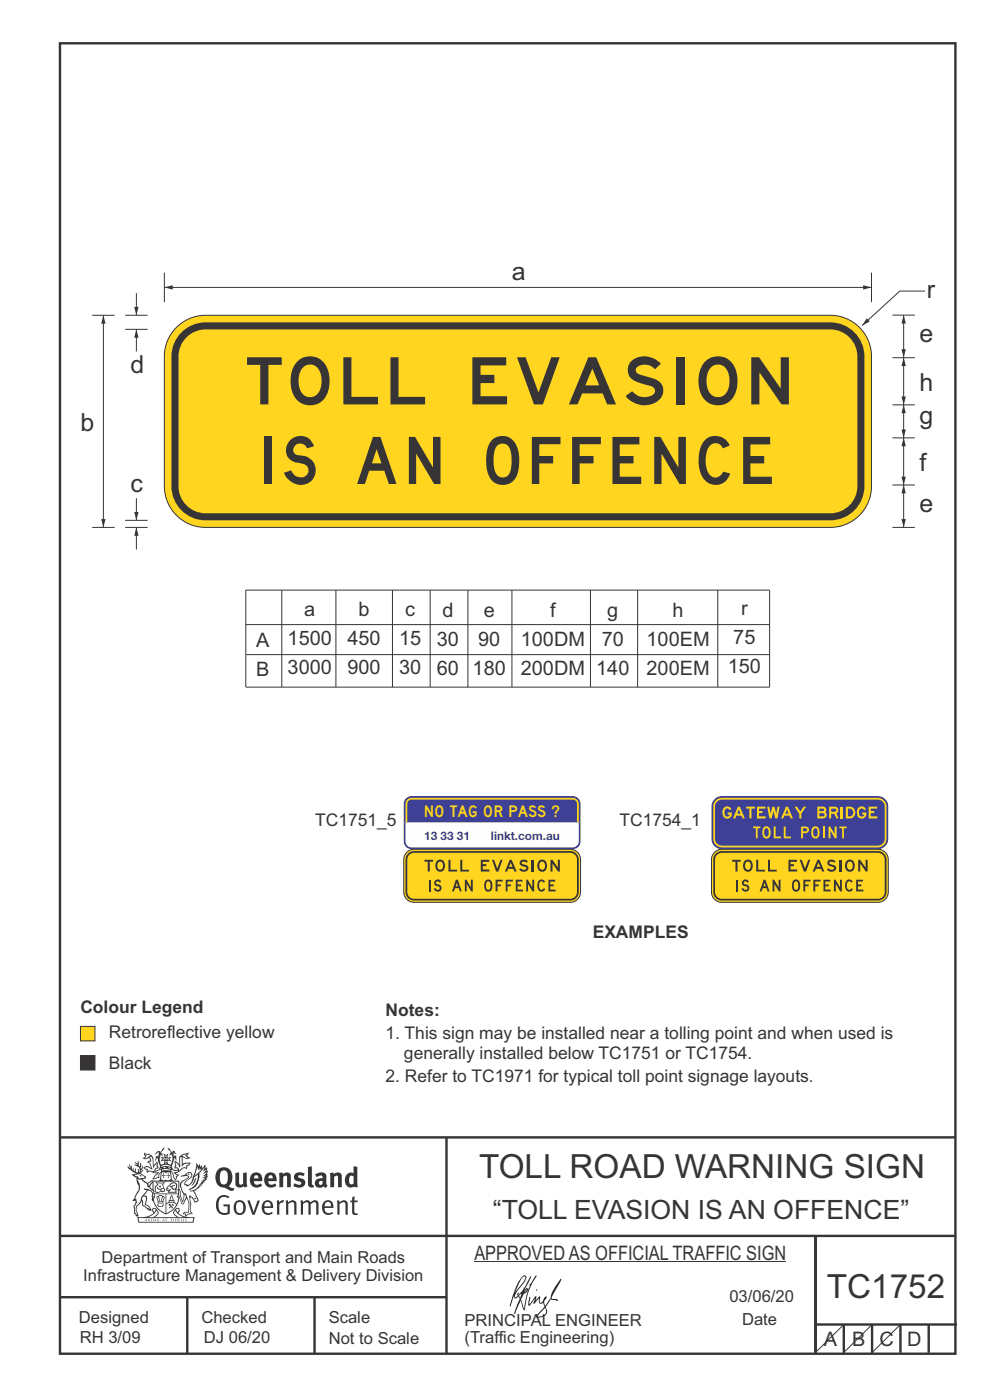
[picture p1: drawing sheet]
<svg xmlns="http://www.w3.org/2000/svg" width="210mm" height="297mm" viewBox="0 0 210 297" stroke-linecap="round" stroke-linejoin="round" font-family="sans-serif">
<path d="M86.1 169.4l.7-.4 .5-.1h34.2a1.63 1.63 0 0 1 1.6 1.6v4h-37.5v-4l.1-.4z" fill-rule="evenodd" fill="#3e4095"/>
<path d="M86.5 169.5l.8-.2h34.2a1.25 1.25 0 0 1 1.3 1.2v4h-36.8v-4l.1-.4z" fill-rule="evenodd" fill="#ffd520"/>
<g fill="#3e4095">
<path d="M85.6 174.5h37.5v4a1.63 1.63 0 0 1-1.6 1.6h-34.2a1.63 1.63 0 0 1-1.7-1.6z" fill-rule="evenodd"/>
<path d="M86.7 169.9l.6-.3h34.2a.88 .88 0 0 1 .9 .9v4h-36v-4z" fill-rule="evenodd"/>
</g>
<g fill="#fefefe">
<path d="M86 174.5h36.8v4a1.25 1.25 0 0 1-1.3 1.3h-34.2a1.25 1.25 0 0 1-1.3-1.3z" fill-rule="evenodd"/>
<path d="M86.4 174.5h36v4a.88 .88 0 0 1-.9 .9h-34.2a.88 .88 0 0 1-.9-.9z" fill-rule="evenodd"/>
</g>
<g fill="none" stroke="#373435" stroke-width=".51">
<path d="M12.7 9.2h190v278h-190zM12.7 241.3h190M94.7 241.4v45.8M12.7 275.2h82M12.7 262.2h190.1M39.7 275.2v12M66.7 275.2v12M173 262.1v24.9M173 281h30M179 281v6M185 281v6M191 281v6"/>
<path d="M197 281v6"/>
</g>
<path d="M100.6 267.7h66.2M179 281l-6.3 6.2" fill="none" stroke="#373435" stroke-width=".21"/>
<path d="M17.1 217.7h3v3.1h-3z" fill-rule="evenodd" fill="#ffd520" stroke="#373435" stroke-width=".21"/>
<path d="M17.1 223.9h3v3.1h-3z" fill-rule="evenodd" fill="#373435" stroke="#373435" stroke-width=".21"/>
<path d="M34.9 57.8v6.3M34.9 61h150" fill="none" stroke="#373435" stroke-width=".21"/>
<g fill="#373435">
<path d="M183.1 60.5l1.8 .5-1.8 .4z"/>
<path d="M34.9 61l1.7-.5v.9z"/>
</g>
<path d="M37.4 69.5a8.7 8.7 0 0 1 6.2-2.6h132.5a8.8 8.8 0 0 1 8.8 8.7v27.6a8.8 8.8 0 0 1-8.8 8.7h-132.5a8.8 8.8 0 0 1-8.7-8.7v-27.6a8.7 8.7 0 0 1 2.5-6.1z" fill-rule="evenodd" fill="#ffd520" stroke="#373435" stroke-width=".21"/>
<path d="M38.1 70.9a7.2 7.2 0 0 1 5.5-2.5h132.5a7.2 7.2 0 0 1 7.3 7.2v27.6a7.2 7.2 0 0 1-7.3 7.2h-132.5a7.2 7.2 0 0 1-7.2-7.2v-27.6a7.2 7.2 0 0 1 1.7-4.7z" fill-rule="evenodd" fill="#373435"/>
<path d="M39.5 71.6a5.7 5.7 0 0 1 4.1-1.7h132.5a5.7 5.7 0 0 1 5.8 5.7v27.6a5.7 5.7 0 0 1-5.8 5.7h-132.5a5.7 5.7 0 0 1-5.7-5.7v-27.6a5.7 5.7 0 0 1 1.6-4z" fill-rule="evenodd" fill="#ffd520"/>
<g fill="#373435">
<path d="M52.4 75.8h7.4v1.6h-2.9v8.4h-1.7v-8.4h-2.8z"/>
<path d="M72.8 75.8h1.7v8.4h5.7v1.6h-7.4z"/>
<path d="M82.8 75.8h1.7v8.4h5.7v1.6h-7.4z"/>
<path d="M100.2 75.8h7.2v1.7h-5.5v2h3v1.8h-3v2.8h5.7v1.7h-7.4z"/>
<path d="M109.7 75.8h1.8l2.7 7.5 2.7-7.5h1.8l-3.5 10h-1.9z"/>
<path d="M133.9 76.6a4.6 4.6 0 0 1 6.3 .6l-1.3 1.1a2.74 2.74 0 0 0-4-.1 1.28 1.28 0 0 0 1.4 1.4l.9 .3a4.3 4.3 0 0 1 3.4 2.2 3.2 3.2 0 0 1-3 3.8 5.1 5.1 0 0 1-4.9-1.9l1.4-1a3.3 3.3 0 0 0 4.6 .5 1.08 1.08 0 0 0 .1-1.1 1.08 1.08 0 0 0-1.1-.6l-.7-.2a6 6 0 0 1-3.5-1.8 2.74 2.74 0 0 1 .4-3.2z"/>
<path d="M143.5 75.8h1.7v10h-1.7z"/>
<path d="M159.4 75.8h1.6l4.6 6.6v-6.6h1.7v10h-1.5l-4.7-6.8v6.8h-1.7z"/>
<path d="M56 92.7h1.6v10h-1.6z"/>
<path d="M61.6 93.3a2.98 2.98 0 0 1 5 1.4l-1.5 .4a1.43 1.43 0 0 0-2-1 1.43 1.43 0 0 0-.5 2.2l.7 .3a3.2 3.2 0 0 1 3.4 1.9 3.2 3.2 0 0 1-1 3.8 3.7 3.7 0 0 1-5.5-2l1.6-.5a1.95 1.95 0 0 0 1.7 1.4 1.95 1.95 0 0 0 1.9-1.1 1.53 1.53 0 0 0-1.5-1.8 2.98 2.98 0 0 1-3.2-2.7 3 3 0 0 1 .9-2.3z"/>
<path d="M86.7 92.7h1.3l3.9 6.5v-6.5h1.5v10h-1.3l-3.8-6.5v6.5h-1.6z"/>
<path d="M112.8 92.7h6.1v1.5h-4.5v2.5h2.9v1.6h-2.9v4.4h-1.6z"/>
<path d="M121.4 92.7h6.1v1.5h-4.5v2.5h2.9v1.6h-2.9v4.4h-1.6z"/>
<path d="M129.9 92.7h5.7v1.6h-4.1v2.4h2.9v1.6h-2.9v2.8h4.5v1.6h-6.1z"/>
<path d="M138.8 92.7h1.3l3.8 6.5v-6.5h1.6v10h-1.4l-3.8-6.5v6.5h-1.5z"/>
<path d="M149.6 93.3a3.3 3.3 0 0 1 5.2 1.2l-1.5 .6a1.71 1.71 0 0 0-1.7-1.1 1.71 1.71 0 0 0-1.6 1.5 5.9 5.9 0 0 0 .7 5.4 1.69 1.69 0 0 0 2.7-.8l1.5 .3a3.2 3.2 0 0 1-3.3 2.5 3.2 3.2 0 0 1-3-2.7 7.6 7.6 0 0 1 1-6.9z"/>
<path d="M157.6 92.7h5.8v1.6h-4.2v2.4h2.9v1.6h-2.9v2.8h4.5v1.6h-6.1z"/>
<path d="M64.2 78a2.2 2.2 0 0 1 2.3-.6 2.2 2.2 0 0 1 1.5 1.8 4.5 4.5 0 0 1-1 4.7 2.32 2.32 0 0 1-3.6-2 4.7 4.7 0 0 1 .8-3.9zM63.1 76.7a6.6 6.6 0 0 0 0 8.2 4 4 0 0 0 4.2 .8 4 4 0 0 0 2.5-3.5 5.8 5.8 0 0 0-2.3-6.2 3.9 3.9 0 0 0-4.4 .7z"/>
<path d="M124.8 75.8l-4.1 10h1.8l1-2.3h4.3l1 2.3h1.9l-4.2-10zM125.6 78.2l1.5 3.5h-2.9z"/>
<path d="M150.8 78a2.2 2.2 0 0 1 2.2-.6 2.2 2.2 0 0 1 1.5 1.8 4.5 4.5 0 0 1-1 4.7 2.32 2.32 0 0 1-3.5-2 4.7 4.7 0 0 1 .8-3.9zM149.6 76.7a6.6 6.6 0 0 0 0 8.2 4 4 0 0 0 4.2 .8 4 4 0 0 0 2.5-3.5 5.8 5.8 0 0 0-2.3-6.2 3.9 3.9 0 0 0-4.4 .7z"/>
<path d="M79.1 92.7h1.6l3.4 10h-1.6l-1-2.8h-3.2l-.9 2.8h-1.7zM79.9 95.3l-1 3h2z"/>
<path d="M104.2 93.5a8.7 8.7 0 0 0-.8 6.8 3.3 3.3 0 0 0 3.6 2.6 3.3 3.3 0 0 0 3-3.2 7.3 7.3 0 0 0-1.5-6.6 3.2 3.2 0 0 0-4.3 .4zM105.4 94.6a1.73 1.73 0 0 1 1.9-.4 1.73 1.73 0 0 1 1.1 1.7 7.2 7.2 0 0 1-.5 4.8 1.75 1.75 0 0 1-2 .5 1.75 1.75 0 0 1-1-1.8 6.8 6.8 0 0 1 .5-4.8z"/>
</g>
<path d="M189.3 102.9h4.8M189.3 111.9h4.8M191.7 102.9v9" fill="none" stroke="#373435" stroke-width=".21"/>
<g fill="#373435">
<path d="M191.2 110.1h.9l-.4 1.8z"/>
<path d="M191.7 102.9l.4 1.8h-.9z"/>
</g>
<path d="M19.5 66.9h4.8M196.2 61.8h-5.3l-8 7.3" fill="none" stroke="#373435" stroke-width=".21"/>
<path d="M183.9 67.5l.6 .7-1.6 .9z" fill="#373435"/>
<path d="M21.9 66.9v45" fill="none" stroke="#373435" stroke-width=".21"/>
<g fill="#373435">
<path d="M21.5 110.1h.9l-.5 1.8z"/>
<path d="M21.9 66.9l.5 1.8h-.9z"/>
</g>
<path d="M184.9 57.8v6.3M19.5 111.9h4.8M26.5 111.9h4.8M26.5 110.4h4.8M28.9 105.7v4.7" fill="none" stroke="#373435" stroke-width=".21"/>
<path d="M28.5 108.6h.9l-.5 1.8z" fill="#373435"/>
<path d="M28.9 111.9v4.7" fill="none" stroke="#373435" stroke-width=".21"/>
<path d="M28.9 111.9l.5 1.8h-.9z" fill="#373435"/>
<path d="M26.5 66.9h4.8M26.5 69.9h4.8M28.9 62.2v4.7" fill="none" stroke="#373435" stroke-width=".21"/>
<path d="M28.5 65.1h.9l-.5 1.8z" fill="#373435"/>
<path d="M28.9 69.9v4.7" fill="none" stroke="#373435" stroke-width=".21"/>
<path d="M28.9 69.9l.5 1.7h-.9z" fill="#373435"/>
<path d="M191.7 92.9v10" fill="none" stroke="#373435" stroke-width=".21"/>
<g fill="#373435">
<path d="M191.2 101.1h.9l-.4 1.8z"/>
<path d="M191.7 92.9l.4 1.8h-.9z"/>
</g>
<path d="M189.3 92.9h4.8M191.7 85.9v7" fill="none" stroke="#373435" stroke-width=".21"/>
<g fill="#373435">
<path d="M191.2 91.1h.9l-.4 1.8z"/>
<path d="M191.7 85.9l.4 1.8h-.9z"/>
</g>
<path d="M191.7 75.9v10M189.3 85.9h4.8" fill="none" stroke="#373435" stroke-width=".21"/>
<g fill="#373435">
<path d="M191.2 84.1h.9l-.4 1.8z"/>
<path d="M191.7 75.9l.4 1.8h-.9z"/>
</g>
<path d="M189.3 75.9h4.8M189.3 66.9h4.8M191.7 66.9v9" fill="none" stroke="#373435" stroke-width=".21"/>
<g fill="#373435">
<path d="M191.2 74.1h.9l-.4 1.8z"/>
<path d="M191.7 66.9l.4 1.7h-.9z"/>
</g>
<path d="M52.1 132.5h111.1M52.2 138.9h111.1M59.8 125.2v20.6M71.3 125.2v20.6M83.3 125.2v20.6M91.3 125.2v20.6M99.3 125.2v20.6M108.6 125.2v20.6M125.3 125.2v20.6M135.3 125.2v20.6M152.3 125.2v20.6M52.1 145.7v-20.5h111.2v20.6h-111.2" fill="none" stroke="#373435" stroke-width=".21"/>
<path d="M86.3 180.8l.9-.6h.6h33.2a2.19 2.19 0 0 1 2.1 2.2v6.8a2.19 2.19 0 0 1-2.1 2.2h-33.2a2.19 2.19 0 0 1-2.2-2.2v-6.8l.1-.6z" fill-rule="evenodd" fill="#ffd520" stroke="#373435" stroke-width=".21"/>
<path d="M86.6 181.1l.7-.5 .5-.1h33.2a1.81 1.81 0 0 1 1.8 1.9v6.8a1.81 1.81 0 0 1-1.8 1.8h-33.2a1.81 1.81 0 0 1-1.8-1.8v-6.8l.1-.5z" fill-rule="evenodd" fill="#373435"/>
<path d="M86.7 181.5l.7-.5 .4-.1h33.2a1.44 1.44 0 0 1 1.4 1.5v6.8a1.44 1.44 0 0 1-1.4 1.5h-33.2a1.44 1.44 0 0 1-1.4-1.5v-6.8z" fill-rule="evenodd" fill="#ffd520"/>
<g fill="#373435">
<path d="M90 182.4h1.9v.4h-.7v2.1h-.5v-2.1h-.7z"/>
<path d="M95.1 182.4h.5v2.1h1.4v.4h-1.9z"/>
<path d="M97.6 182.4h.5v2.1h1.4v.4h-1.9z"/>
<path d="M102 182.4h1.8v.4h-1.4v.5h.7v.5h-.7v.7h1.4v.4h-1.8z"/>
<path d="M104.3 182.4h.5l.7 1.9 .7-1.9h.4l-.9 2.5h-.5z"/>
<path d="M110.3 182.7a1.13 1.13 0 0 1 1.7 0l-.3 .3a.49 .49 0 0 0-.6-.3 .49 .49 0 0 0-.4 .5l.2 .1a.9 .9 0 0 1 1.1 1.3 1.22 1.22 0 0 1-1.9-.2l.4-.2a.73 .73 0 0 0 1.2 0l-.2-.3a.95 .95 0 0 1-1.2-1.2z"/>
<path d="M93 182.9a.76 .76 0 0 1 .9 .3 .76 .76 0 0 1 0 .9 .62 .62 0 0 1-.8 .4 .62 .62 0 0 1-.3-.9zM92.8 182.5a1.39 1.39 0 0 0-.5 1.4 1.39 1.39 0 0 0 1.1 1 1.33 1.33 0 0 0 1-1.3 1.33 1.33 0 0 0-1-1.3z"/>
<path d="M108.1 182.4l-1 2.5h.5l.2-.6h1.1l.2 .6h.5l-1.1-2.5zM108.3 183l.4 .9h-.7z"/>
</g>
<path d="M113 182.4v2.5" fill="none" stroke="#373435" stroke-width=".43"/>
<g fill="#373435">
<path d="M116.8 182.4h.4l1.1 1.6v-1.6h.5v2.5h-.4l-1.2-1.7v1.7h-.4z"/>
<path d="M114.7 182.9a.76 .76 0 0 1 .9 .3 .76 .76 0 0 1-.1 .9 .62 .62 0 0 1-.8 .4 .62 .62 0 0 1-.3-.9zM114.4 182.5a1.39 1.39 0 0 0-.4 1.4 1.39 1.39 0 0 0 1 1 1.33 1.33 0 0 0 1-1.3 1.33 1.33 0 0 0-1-1.3z"/>
</g>
<path d="M91.1 186.6v2.5" fill="none" stroke="#373435" stroke-width=".39"/>
<g fill="#373435">
<path d="M92.3 186.8a.75 .75 0 0 1 1.3 .3l-.4 .1a.35 .35 0 0 0-.5-.2 .35 .35 0 0 0 0 .6 .84 .84 0 0 1 1 .7 .84 .84 0 0 1-.7 .9 .84 .84 0 0 1-1-.7l.4-.1a.42 .42 0 0 0 .6 .4 .42 .42 0 0 0 0-.7 .76 .76 0 0 1-.8-.4 .76 .76 0 0 1 .1-.9z"/>
<path d="M98.6 186.6h.3l1 1.6v-1.6h.4v2.5h-.3l-1-1.6v1.6h-.4z"/>
<path d="M105.1 186.6h1.6v.4h-1.2v.6h.8v.4h-.8v1.1h-.4z"/>
<path d="M107.3 186.6h1.5v.4h-1.1v.6h.7v.4h-.7v1.1h-.4z"/>
<path d="M109.4 186.6h1.4v.4h-1v.6h.7v.4h-.7v.7h1.1v.4h-1.5z"/>
<path d="M111.6 186.6h.4l.9 1.6v-1.6h.4v2.5h-.3l-1-1.6v1.6h-.4z"/>
<path d="M114.3 186.8a.83 .83 0 0 1 1.3 .3l-.3 .1a.51 .51 0 0 0-.7-.2 .51 .51 0 0 0-.2 .7 .69 .69 0 0 0 0 .7 .69 .69 0 0 0 .7 .3l.2-.2 .3 .1a.84 .84 0 0 1-.9 .6 .84 .84 0 0 1-.7-1v-.9z"/>
<path d="M116.3 186.6h1.5v.4h-1.1v.6h.8v.4h-.8v.7h1.2v.4h-1.6z"/>
<path d="M96.7 186.6h.4l.9 2.5h-.4l-.3-.7h-.8l-.2 .7h-.4zM96.9 187.3l-.2 .7h.5z"/>
<path d="M103 186.8a1.46 1.46 0 0 0 .6 2.4 1.4 1.4 0 0 0 .6-2.3 .79 .79 0 0 0-1.2-.1zM103.3 187.1l.5-.1a1.16 1.16 0 0 1-.2 1.8l-.2-.1-.3-.4v-.7z"/>
</g>
<path d="M151.6 169.5l.9-.5 .6-.1h33.1a2.19 2.19 0 0 1 2.2 2.2v6.9a2.19 2.19 0 0 1-2.2 2.1h-33.1a2.19 2.19 0 0 1-2.2-2.1v-6.9l.1-.6z" fill-rule="evenodd" fill="#3e4095"/>
<path d="M151.8 169.8l.8-.5h.5h33.1a1.81 1.81 0 0 1 1.8 1.8v6.9a1.81 1.81 0 0 1-1.8 1.8h-33.1a1.81 1.81 0 0 1-1.8-1.8v-6.9l.1-.5z" fill-rule="evenodd" fill="#ffd520"/>
<path d="M151.9 170.2l.8-.5 .4-.1h33.1a1.44 1.44 0 0 1 1.5 1.5v6.9a1.44 1.44 0 0 1-1.5 1.4h-33.1a1.44 1.44 0 0 1-1.4-1.4v-6.9z" fill-rule="evenodd" fill="#3e4095"/>
<g fill="#ffd520">
<path d="M153.5 171.4a.96 .96 0 0 1 1.7 .3l-.4 .2a.64 .64 0 0 0-.9-.2 .64 .64 0 0 0-.2 .9 .56 .56 0 0 0 .4 .6 .56 .56 0 0 0 .7-.4h-.4v-.4h.8a1.04 1.04 0 0 1-1 1.3 1.04 1.04 0 0 1-1-1.4z"/>
<path d="M158.3 171.1h1.8v.4h-.7v2.1h-.4v-2.1h-.7z"/>
<path d="M160.6 171.1h1.8v.5h-1.4v.5h.7v.4h-.7v.7h1.4v.4h-1.8z"/>
<path d="M162.8 171.1h.4l.3 1.5 .3-1.5h.5l.4 1.5 .2-1.5h.5l-.5 2.5h-.4l-.4-1.5-.4 1.5h-.5z"/>
<path d="M168.5 171.1h.5l.8 1.1 .7-1.1h.5l-1 1.5v1h-.5v-1z"/>
<path d="M156.5 171.1l-1 2.5h.4l.3-.6h1.1l.2 .6h.5l-1.1-2.5zM156.7 171.7l.4 .9h-.7z"/>
<path d="M166.7 171.1l-1 2.5h.5l.2-.6h1.1l.2 .6h.5l-1.1-2.5zM166.9 171.7l.4 .9h-.7z"/>
<path d="M173.4 171.1v2.5h1.2a.74 .74 0 0 0 .7-.5 .74 .74 0 0 0-.2-.8 .66 .66 0 0 0 .1-.8 .66 .66 0 0 0-.6-.4zM173.8 171.6h.8a.27 .27 0 0 1 .3 .3 .27 .27 0 0 1-.4 .2h-.7zM173.8 172.5h.8a.35 .35 0 0 1 .3 .3 .35 .35 0 0 1-.2 .4h-.9z"/>
<path d="M175.9 171.1v2.5h.4v-1h.7l.4 1h.5l-.5-1a.76 .76 0 0 0 .4-.9 .76 .76 0 0 0-.7-.6zM176.3 171.5h.8a.34 .34 0 0 1 .3 .4 .34 .34 0 0 1-.3 .3h-.8z"/>
</g>
<path d="M178.6 171.1v2.5" fill="none" stroke="#ffd520" stroke-width=".43"/>
<g fill="#ffd520">
<path d="M182.1 171.4a.96 .96 0 0 1 1.6 .3l-.4 .2a.64 .64 0 0 0-.9-.2 .64 .64 0 0 0-.2 .9 .56 .56 0 0 0 .4 .6 .56 .56 0 0 0 .7-.4h-.4v-.4h.9a1.04 1.04 0 0 1-1.1 1.3 1.04 1.04 0 0 1-.9-1.4z"/>
<path d="M184.3 171.1h1.8v.5h-1.4v.5h.7v.4h-.7v.7h1.4v.4h-1.8z"/>
<path d="M159.8 175.3h1.5v.4h-.6v2.1h-.4v-2.1h-.5z"/>
<path d="M164.1 175.3h.4v2.2h1.2v.3h-1.6z"/>
<path d="M166.3 175.3h.3v2.2h1.2v.3h-1.5z"/>
<path d="M179.4 171.1v2.5a1.56 1.56 0 0 0 1.9-.6 1.26 1.26 0 0 0-1.1-1.9zM179.9 171.6a.86 .86 0 0 1 1.1 .8 .86 .86 0 0 1-1.1 .8z"/>
<path d="M162 175.5a1.46 1.46 0 0 0 .6 2.4 1.4 1.4 0 0 0 .6-2.2 .79 .79 0 0 0-1.2-.2zM162.3 175.8h.5a1.16 1.16 0 0 1-.2 1.7l-.4-.2-.1-.3v-.7z"/>
<path d="M170.3 175.7h.6a.32 .32 0 0 1 .3 .3 .32 .32 0 0 1-.3 .4h-.6zM169.9 175.3v2.5h.4v-1.1h.5a.71 .71 0 0 0 .8-.6 .71 .71 0 0 0-.7-.8z"/>
<path d="M172.4 175.5a1.46 1.46 0 0 0 .6 2.4 1.4 1.4 0 0 0 .6-2.2 .79 .79 0 0 0-1.2-.2zM172.7 175.8h.5a1.16 1.16 0 0 1-.2 1.7l-.2-.1-.3-.4v-.7z"/>
</g>
<path d="M174.7 175.3v2.5" fill="none" stroke="#ffd520" stroke-width=".39"/>
<g fill="#ffd520">
<path d="M175.8 175.3h.3l.9 1.7v-1.7h.4v2.5h-.3l-.9-1.6v1.6h-.4z"/>
<path d="M178.1 175.3h1.5v.4h-.6v2.1h-.4v-2.1h-.5z"/>
</g>
<path d="M151.6 180.8l.9-.6h.6h33.1a2.19 2.19 0 0 1 2.2 2.2v6.8a2.19 2.19 0 0 1-2.2 2.2h-33.1a2.19 2.19 0 0 1-2.2-2.2v-6.8l.1-.6z" fill-rule="evenodd" fill="#ffd520" stroke="#373435" stroke-width=".21"/>
<path d="M151.8 181.1l.8-.5 .5-.1h33.1a1.81 1.81 0 0 1 1.8 1.9v6.8a1.81 1.81 0 0 1-1.8 1.8h-33.1a1.81 1.81 0 0 1-1.8-1.8v-6.8l.1-.5z" fill-rule="evenodd" fill="#373435"/>
<path d="M151.9 181.5l.8-.5 .4-.1h33.1a1.44 1.44 0 0 1 1.5 1.5v6.8a1.44 1.44 0 0 1-1.5 1.5h-33.1a1.44 1.44 0 0 1-1.4-1.5v-6.8z" fill-rule="evenodd" fill="#ffd520"/>
<g fill="#373435">
<path d="M155.3 182.4h1.8v.4h-.7v2.1h-.4v-2.1h-.7z"/>
<path d="M160.4 182.4h.4v2.1h1.5v.4h-1.9z"/>
<path d="M162.9 182.4h.4v2.1h1.4v.4h-1.8z"/>
<path d="M167.3 182.4h1.7v.4h-1.3v.5h.7v.5h-.7v.7h1.4v.4h-1.8z"/>
<path d="M169.6 182.4h.5l.7 1.9 .6-1.9h.5l-.9 2.5h-.5z"/>
<path d="M175.6 182.7a1.13 1.13 0 0 1 1.7 0l-.4 .3a.49 .49 0 0 0-.5-.3 .49 .49 0 0 0-.4 .5l.2 .1a.9 .9 0 0 1 1 1.3 1.22 1.22 0 0 1-1.8-.2l.3-.2a.73 .73 0 0 0 1.2 0l-.2-.3a.95 .95 0 0 1-1.1-1.2z"/>
<path d="M158.3 182.9a.76 .76 0 0 1 .9 .3 .76 .76 0 0 1 0 .9 .62 .62 0 0 1-.8 .4 .62 .62 0 0 1-.4-.9zM158.1 182.5a1.39 1.39 0 0 0-.5 1.4 1.39 1.39 0 0 0 1 1 1.33 1.33 0 0 0 1.1-1.3 1.33 1.33 0 0 0-1.1-1.3z"/>
<path d="M173.4 182.4l-1 2.5h.4l.3-.6h1.1l.2 .6h.5l-1.1-2.5zM173.6 183l.4 .9h-.8z"/>
</g>
<path d="M178.3 182.4v2.5" fill="none" stroke="#373435" stroke-width=".43"/>
<g fill="#373435">
<path d="M182 182.4h.5l1.1 1.6v-1.6h.4v2.5h-.4l-1.1-1.7v1.7h-.5z"/>
<path d="M180 182.9a.76 .76 0 0 1 .8 .3 .76 .76 0 0 1 0 .9 .62 .62 0 0 1-.8 .4 .62 .62 0 0 1-.3-.9zM179.7 182.5a1.39 1.39 0 0 0-.5 1.4 1.39 1.39 0 0 0 1.1 1 1.33 1.33 0 0 0 1-1.3 1.33 1.33 0 0 0-1-1.3z"/>
</g>
<path d="M156.4 186.6v2.5" fill="none" stroke="#373435" stroke-width=".39"/>
<g fill="#373435">
<path d="M157.6 186.8a.75 .75 0 0 1 1.3 .3l-.4 .1a.35 .35 0 0 0-.5-.2 .35 .35 0 0 0-.1 .6 .84 .84 0 0 1 1 .7 .84 .84 0 0 1-.7 .9 .84 .84 0 0 1-.9-.7l.3-.1a.42 .42 0 0 0 .7 .4 .42 .42 0 0 0 0-.7 .76 .76 0 0 1-.8-.4 .76 .76 0 0 1 .1-.9z"/>
<path d="M163.9 186.6h.3l1 1.6v-1.6h.4v2.5h-.4l-.9-1.6v1.6h-.4z"/>
<path d="M170.4 186.6h1.5v.4h-1.1v.6h.7v.4h-.7v1.1h-.4z"/>
<path d="M172.5 186.6h1.6v.4h-1.2v.6h.8v.4h-.8v1.1h-.4z"/>
<path d="M174.7 186.6h1.4v.4h-1v.6h.7v.4h-.7v.7h1.1v.4h-1.5z"/>
<path d="M176.9 186.6h.3l1 1.6v-1.6h.4v2.5h-.4l-.9-1.6v1.6h-.4z"/>
<path d="M179.6 186.8a.83 .83 0 0 1 1.3 .3l-.4 .1a.51 .51 0 0 0-.6-.2 .51 .51 0 0 0-.3 .7 .69 .69 0 0 0 .1 .7 .69 .69 0 0 0 .7 .3l.2-.2 .3 .1a.84 .84 0 0 1-1 .6 .84 .84 0 0 1-.6-1v-.9z"/>
<path d="M181.6 186.6h1.4v.4h-1v.6h.7v.4h-.7v.7h1.1v.4h-1.5z"/>
<path d="M162 186.6h.4l.8 2.5h-.4l-.2-.7h-.8l-.2 .7h-.5zM162.2 187.3l-.3 .7h.5z"/>
<path d="M168.3 186.8a1.46 1.46 0 0 0 .6 2.4 1.4 1.4 0 0 0 .6-2.3 .79 .79 0 0 0-1.2-.1zM168.6 187.1l.5-.1a1.16 1.16 0 0 1-.2 1.8l-.2-.1-.3-.4v-.7z"/>
</g>
<path d="M185 281l-6.3 6.2" fill="none" stroke="#373435" stroke-width=".21"/>
<g fill="#373435">
<path d="M47 248.4a2.55 2.55 0 0 0 0 2.7l.3 .2a.81 .81 0 0 0 1-1v-.5a1.04 1.04 0 0 0-1.1-1.5zM46.3 248.1a1.82 1.82 0 0 1 2.1-.2 1.82 1.82 0 0 1 .9 1.8 2.29 2.29 0 0 1-.8 2l.7 .3h.5l-.2 .6a2.87 2.87 0 0 1-2-.7 2.12 2.12 0 0 1-1.7-3.1z" fill-rule="evenodd"/>
<path d="M49.9 248.9l.8-.2v2a.46 .46 0 0 0 .3 .6 .46 .46 0 0 0 .6-.3v-2.1l.7-.2v2.4l.2 .5-.5 .3-.3-.3a1.02 1.02 0 0 1-1.2 .3 1.02 1.02 0 0 1-.6-1.1z" fill-rule="evenodd"/>
<path d="M54 249.5l-.1 .5h.9a.49 .49 0 0 0-.2-.6 .49 .49 0 0 0-.6 .1zM53.4 249.1a1.34 1.34 0 0 1 1.6-.2 1.34 1.34 0 0 1 .6 1.5v.2h-1.7a.77 .77 0 0 0 .5 .8 .77 .77 0 0 0 .9-.4l.3 .5a1.59 1.59 0 0 1-2 .2 1.59 1.59 0 0 1-.5-2.1z" fill-rule="evenodd"/>
<path d="M57 249.5l-.1 .5h1a.49 .49 0 0 0-.2-.6 .49 .49 0 0 0-.7 .1zM56.4 249.1a1.34 1.34 0 0 1 1.6-.2 1.34 1.34 0 0 1 .7 1.5v.2h-1.8a.77 .77 0 0 0 .5 .8 .77 .77 0 0 0 .9-.4l.4 .5a1.59 1.59 0 0 1-2.1 .2 1.59 1.59 0 0 1-.5-2.1z" fill-rule="evenodd"/>
<path d="M59.2 248.9l.7-.2 .1 .4a.95 .95 0 0 1 1-.3 .95 .95 0 0 1 .7 .8v2.3h-.8v-2.3a.46 .46 0 0 0-.8 .1v2.2h-.8z" fill-rule="evenodd"/>
<path d="M62.6 249.1a1.75 1.75 0 0 1 2-.1l-.2 .5-.6-.2a.43 .43 0 0 0-.6 .3l.4 .3a1.04 1.04 0 0 1 1.2 1.1 1.04 1.04 0 0 1-1.4 1l-1.2-.4 .3-.6 1 .4 .4-.4a.88 .88 0 0 0-1-.5l-.4-.2-.1-.4z" fill-rule="evenodd"/>
<path d="M65.3 247.6l.8-.2 .1 3.8 .3 .2 .1 .4a.88 .88 0 0 1-1 0 .88 .88 0 0 1-.3-1z" fill-rule="evenodd"/>
<path d="M67.8 250.6a.43 .43 0 0 0-.1 .7 .43 .43 0 0 0 .7-.1v-.7zM66.8 249.1a1.7 1.7 0 0 1 2.4 .1v1.9l.3 .4-.4 .5-.5-.4a1.03 1.03 0 0 1-1.7-.1 1.03 1.03 0 0 1 .8-1.5h.7v-.4a.8 .8 0 0 0-1.2 .1z" fill-rule="evenodd"/>
<path d="M70 248.9l.7-.2 .1 .4a.95 .95 0 0 1 1-.3 .95 .95 0 0 1 .7 .8v2.3h-.8v-2.3a.46 .46 0 0 0-.8 .1v2.2h-.8z" fill-rule="evenodd"/>
<path d="M74.3 249.5a1.48 1.48 0 0 0 0 1.7h.5l.2-.1v-1.5l-.3-.2zM75 247.4l.8 .1 .1 4.4h-.7l-.1-.2a1.26 1.26 0 0 1-1.4 0 1.26 1.26 0 0 1-.5-1.3 1.29 1.29 0 0 1 .4-1.4 1.29 1.29 0 0 1 1.4-.1z" fill-rule="evenodd"/>
<path d="M46.4 253.9a1.72 1.72 0 0 1 2.3 0l-.3 .3a1.24 1.24 0 0 0-1.4-.2 1.24 1.24 0 0 0-.6 1.4 1.49 1.49 0 0 0 1.2 1.9l.7-.1v-1.3h-.8l-.1-.4h1.3v1.9a1.93 1.93 0 0 1-2.2 0 1.93 1.93 0 0 1-.7-2.2l.2-.8z" fill-rule="evenodd"/>
<path d="M50.4 255.1a1.65 1.65 0 0 0 .2 2.2 .99 .99 0 0 0 1-1.4 .78 .78 0 0 0-.4-.8 .78 .78 0 0 0-.8 0zM50 254.9a1.33 1.33 0 0 1 1.6-.1 1.33 1.33 0 0 1 .5 1.4 1.31 1.31 0 0 1-1.3 1.6 1.31 1.31 0 0 1-1.2-1.6v-.6z" fill-rule="evenodd"/>
<path d="M52.5 254.7l.4-.1 .9 2.6 .8-2.5h.5l-1.1 3h-.5z" fill-rule="evenodd"/>
<path d="M56.3 255.2l-.2 .7h1.3a.7 .7 0 0 0-.3-.8 .7 .7 0 0 0-.8 .1zM55.9 255a1.22 1.22 0 0 1 1.5-.2 1.22 1.22 0 0 1 .5 1.5h-1.8a.93 .93 0 0 0 .5 1 .93 .93 0 0 0 1.1-.2l.2 .3a1.43 1.43 0 0 1-1.8 .1 1.43 1.43 0 0 1-.6-1.7z" fill-rule="evenodd"/>
<path d="M58.7 254.7l.4-.1 .1 .5 .4-.4 .6-.1-.2 .5a.66 .66 0 0 0-.8 .7v1.9h-.4z" fill-rule="evenodd"/>
<path d="M60.6 254.7l.4-.1 .1 .5a.94 .94 0 0 1 1-.5 .94 .94 0 0 1 .8 .8v2.3h-.5l-.1-2.5a.81 .81 0 0 0-1.2 .3v2.2h-.4z" fill-rule="evenodd"/>
<path d="M63.7 254.7l.5-.1 .1 .5 .4-.3a.78 .78 0 0 1 1.1 .3 .9 .9 0 0 1 1-.5 .9 .9 0 0 1 .8 .8v2.3h-.5l-.1-2.5a.67 .67 0 0 0-1.1 .3v2.2h-.5v-2.4l-.4-.3-.7 .4v2.3h-.5z" fill-rule="evenodd"/>
<path d="M69 255.2l-.1 .7h1.3a.7 .7 0 0 0-.3-.8 .7 .7 0 0 0-.9 .1zM68.7 255a1.22 1.22 0 0 1 1.5-.2 1.22 1.22 0 0 1 .5 1.5h-1.8a.93 .93 0 0 0 .4 1 .93 .93 0 0 0 1.2-.2l.1 .3a1.44 1.44 0 0 1-1.7 .1 1.44 1.44 0 0 1-.6-1.7z" fill-rule="evenodd"/>
<path d="M71.4 254.7l.5-.1 .1 .5a.94 .94 0 0 1 1-.5 .94 .94 0 0 1 .8 .8v2.3h-.5l-.1-2.5a.81 .81 0 0 0-1.2 .3v2.2h-.4z" fill-rule="evenodd"/>
<path d="M74.7 253.9l.5-.1v.9h.7l-.1 .3h-.6v2.2l.1 .2h.5l.1 .3a.75 .75 0 0 1-1.2-.6v-2.1h-.4v-.3h.4z" fill-rule="evenodd"/>
<path d="M30.8 244.9l1.1 .3-.9 .5h-.4l.6-.5zM31.8 245.4h.2a2.44 2.44 0 0 1 .4 1.9l.1 .5 .7-1-.1 .6 .3 .3a.57 .57 0 0 0-.6 .7l-1-.1-.5 .2 .2-.5-.8-.3 .7-.1 .9 .5 .1-.1-.6-1.3-.2-.2h.5zM30.7 244.4l-.1 .5 .2 .4-.6 .4a1.04 1.04 0 0 0 1.4-.1l.2 .6-.3 .1-.2 .4a.94 .94 0 0 1 .8 1.1l-.2-.1a1.16 1.16 0 0 0-1.5-.1l.3 .4 .4 .2 .1 .5 .2 .1 .1-.2a.94 .94 0 0 1 1.1 .2l.8 .1-1.2 1.2a1.13 1.13 0 0 0 1.2-.2l.4-.1-.1-.4 .5-.8a.83 .83 0 0 0-.6 1.1l-.3-.1-.7 .4 1.1-1.4-.5 .1-.5-.1 1.3-.5-.1-.1-.9 .4v-.3l.2-.2 .3 .1 .1-.3-.2-.4v-.6l-.1-.4-.7 1v-.7a1.42 1.42 0 0 0-1.6-1.8z" fill-rule="evenodd"/>
<path d="M38.5 245.2l.5-.2 .7-.1-.6 .3 .8 .5h-.3zM38.3 245.5l.2-.1 .1 2a1.69 1.69 0 0 1 1.6-.6l-.8 .5 .1 .5a1.1 1.1 0 0 0-1.5 .6l-.1-.5-.2-.2h-.5l.3-.4-.3-.7a1.42 1.42 0 0 1 .8 1.1l.2-.1zM37.1 246.2l.1 1-.2 .3 .1 .4h.5l.1 .2a.96 .96 0 0 1-1.1-.1l-.1 .1a1.06 1.06 0 0 0 1.3 .2v.1a.72 .72 0 0 1-1 .2l.3 .5 .6 .2-.4 .2-.1 .6-.2-.3-.4-1.1-.4-.4 .4 .9a1.54 1.54 0 0 0 .7 1.2l.2-.3a.58 .58 0 0 1 .4-.8l.2-.1h-.3l-.5-.3 .9-.5a.93 .93 0 0 1 1.2-.5v.2l.2-.2 .1-.5a.99 .99 0 0 0 .7-.8l-1.3 .1-.3 .2-.1-1.4 .9 .4 .9-.3h-.4l-.5-.4 .4-.7-.6 .2a1.46 1.46 0 0 0-1.4 2.1v.4l-.2-.4z" fill-rule="evenodd"/>
<path d="M35.6 248.9l.2 .1-.1 .3 .4 .1h-.4v.6l-.1-.6h-.3l.3-.1z" fill-rule="evenodd"/>
<path d="M34.6 248.9l.2 .1v.3l.3 .1h-.3l-.1 .6v-.6h-.4l.4-.1z" fill-rule="evenodd"/>
<path d="M34.3 248.8a.57 .57 0 0 1 .9 .2 .57 .57 0 0 1 .9-.2l.2 1.4h-.2a.57 .57 0 0 1-.9 0 .69 .69 0 0 1-1.1 0zM34.2 248.1l-.3 2.1-.2 .4h3l-.2-.4-.3-2.1h-.2v.2l-.8-.1-.8 .1v-.2z" fill-rule="evenodd"/>
<path d="M34.2 252.4a.3 .3 0 0 0 .6 0 .3 .3 0 0 0-.6 0zM33.3 250.9l.3 .3-.3 .4a.79 .79 0 0 0 0 1.3l.8-.2-.1-.3a.55 .55 0 0 1-.7-.6l.1-.1 .2 .3 .3 .2 .8-.2-.4-.7 .4-.4-.7 .2zM33 250.7l1.1 .2 .9-.2-.4 .6 .4 1.2a.56 .56 0 0 1-.8 .3l-.2 .1a.73 .73 0 0 1-.9 .1 .73 .73 0 0 1-.3-1v-.4l.6-.4z" fill-rule="evenodd"/>
<path d="M35.6 251.8l.7-.4a.58 .58 0 0 1 1-.1 .58 .58 0 0 1-.4 .9l-.3-.3a.43 .43 0 0 1 .6-.4 .57 .57 0 0 0-.8 .2l-.2-.1-.3 .1 .4 .2a.55 .55 0 0 0 .9 .4v.5h-1.3l.3-.4-.1-.1-.6 .1 .2-.3-.2-.1zM35.4 251.8l-.1 .2a.39 .39 0 0 0 .2 .6h.3l-.2 .4h1.9l-.1-.8a.86 .86 0 0 0-.1-1.3 .86 .86 0 0 0-1.3 .4z" fill-rule="evenodd"/>
<path d="M36 254.8h.8v.2h-.8zM36.4 253.8l.2 .8h-.4zM36.4 253.5l-.3 .5-.1 .6h-.2v.4l-.7 .4 .2 .1a1.48 1.48 0 0 1 2.1 .2l.2-.1-.6-.5v-.5h-.2l-.1-.6z" fill-rule="evenodd"/>
<path d="M35.8 255.4l.4 .1 .1 .3 .3-.2-.2-.2a.38 .38 0 0 1 .5 .5l-.2-.2-.3 .2 .3 .2-.3 .3-.1-.4-.4 .4-.1-.2 .4-.3-.1-.1-.2 .1z" fill-rule="evenodd"/>
<path d="M34.5 254h.2v.2l-.2 .6h-.2zM33.6 255.3h.9v.2a.55 .55 0 0 1-.8 .4v-.2l-.2-.1zM33.4 254h.2l.2 .8h-.2zM33.6 255l.8-.1 .1 .2h-.8zM33.8 253.7h.5l-.2 1.1h-.1zM33.3 253.8l-.1 .3 .3 1.1a.48 .48 0 0 0-.1 .6 .48 .48 0 0 0 .5 .2h.5a.49 .49 0 0 0 .2-.8l.3-1.1-.1-.3a1.42 1.42 0 0 0-1.5 0z" fill-rule="evenodd"/>
<path d="M33.7 251.5l.4 .1 .1 .3h-.3z" fill-rule="evenodd"/>
<path d="M41.3 250.1l.3-.2-.2 .8-.6 .8h-.2l.5-.7z" fill-rule="evenodd"/>
<path d="M39.7 249l.3-.2 .5 .2a.88 .88 0 0 1-.6 1.1 1.22 1.22 0 0 0-.8 1.3l.5 .2a.72 .72 0 0 0 .9-.4l.5-.8 .2-.6 .8-.6v.2a2.85 2.85 0 0 1-2 2.9l.1 .1a2.13 2.13 0 0 0 1.9-1.5v-.3a2.01 2.01 0 0 0 .3-1.7l1.1-1.3-.4 1 .7-.5-.7 1 .8-.4-.8 .8 .7-.2-.9 .6 .8-.1-.8 .4h.7l-.8 .3 .3 .2h-.4l.2 .3h-.4l.2 .3h-.4l.1 .2h-.1a2.16 2.16 0 0 1-2 1.1l.1 .2 .4-.1a.76 .76 0 0 1 .7 .8l.5 1.2-.6 .2a1.45 1.45 0 0 0-1.1-1.3l.2 1.8-.1 1.8 .4 .3a1.07 1.07 0 0 0-1.2 .4v-.3l-.5-.2a.87 .87 0 0 1 1.1-.1v-.7a4.4 4.4 0 0 0-.6-3.1l-.1-.3h-.2a2.16 2.16 0 0 1-.7-2.2l.3-.4 1.2-.7a.55 .55 0 0 0-.4-.8zM37.8 252.4a.76 .76 0 0 1 .3 1.1l.6 1.6 .4-1.7 .2 .1a.61 .61 0 0 1-.1 .9l-.3 .8-.2 .1-.7-1.6-.3 .1a1.18 1.18 0 0 0 .1-1.4zM41.8 247.5l.2 .7 .3-.5v.6l.4-.5a1.9 1.9 0 0 1-1.2 1.4l-.3 .3zM38.2 249.6l1.4-.2 .2 .2v.3l-.5 .2a1.26 1.26 0 0 0-.9 1.9l.2 .7a1.84 1.84 0 0 1 .1 2.1l-.4-1.4a.96 .96 0 0 0-.4-1.2l-.4 .2a.78 .78 0 0 1 0 1.3l.1 .3h.4l.4 1.1a.38 .38 0 0 0 .2 .4 .38 .38 0 0 0 .4-.1l.6-1.2a2.94 2.94 0 0 1 .4 2.5l-.1 .4h-.8l-.3 .4v.2l.4-.1 .1 .4 .2 .1a1.02 1.02 0 0 1 1.3-.5v-.4l-.3-.1 .1-1.8-.3-1.3h.1a1.14 1.14 0 0 1 .8 1 .63 .63 0 0 0 .8-.2 .63 .63 0 0 0-.2-.9l-.6-1.2 .9-.6 .2-.4h.3l-.1-.2h.4l-.1-.3h.3l-.1-.3 .5-.1-.2-.2 .6-.4v-.2h-.2l.4-.5h-.3l.3-.5-.4 .1 .4-.5v-.3l-.3 .2 .2-.7-.1-.2-.4 .3v-.8l-.6 .8-.2-.8-.2 .5-.3-.7-.1 .6-.5-.8-.1 1.4-.6 1.8a1.81 1.81 0 0 1-1 1.5l-.6-.2a1.75 1.75 0 0 1 1.1-1.2 .75 .75 0 0 0 .1-1.3 .75 .75 0 0 0-1.2 .4z" fill-rule="evenodd"/>
<path d="M41.2 254.1h.3l.2 .2-.4 .1z" fill-rule="evenodd"/>
<path d="M29.4 258.4h11.6l-.1 .8h-11.4zM31.3 258.2l.5-.1a2.48 2.48 0 0 0 1.4-1.3l.3 .5-.5 .6-.5 .3zM32.5 256.6l.3-.2 .2 .1-.3 .7zM37.2 256.8a2.65 2.65 0 0 0 1.8 1.4h-1.1l-.5-.3-.5-.6zM37.4 256.5l.2-.1 .3 .2-.3 .6zM29.2 258.2l.1 1.2h11.8l.2-1.1-.2-.1a4.1 4.1 0 0 1-3.3-.9l.3-.4-.1-.6a1.06 1.06 0 0 0-1.3 1l.2 .4 .6 .5h-4.7l.3-.1a.84 .84 0 0 0 .6-.8 .84 .84 0 0 0-.5-.8l-.3-.2h-.5l-.1 .6 .3 .4a4.2 4.2 0 0 1-3.4 .9z" fill-rule="evenodd"/>
<path d="M31 258.7l.1 .2h-.2zM31 258.5l-.3 .6 .4-.2 .2 .2z" fill-rule="evenodd"/>
<path d="M31.3 258.6h.3v.4a.25 .25 0 0 0 .2-.1 .25 .25 0 0 0-.1-.3h.1a.29 .29 0 0 1 0 .4 .29 .29 0 0 1-.4 0 .29 .29 0 0 1 0-.4z" fill-rule="evenodd"/>
<path d="M32.2 258.6a.22 .22 0 0 1 .3 .2 .22 .22 0 0 1-.3 .2zM32 258.6l.1 .4a.33 .33 0 0 0 .4 0 .33 .33 0 0 0 0-.4 .33 .33 0 0 0-.5 0z" fill-rule="evenodd"/>
<path d="M32.9 258.7l.1 .2h-.2zM32.9 258.5l-.2 .6 .3-.2 .2 .2z" fill-rule="evenodd"/>
<path d="M33.3 258.6h.2l.1 .1 .2-.1-.2 .2 .2 .3-.3-.3-.1 .3h-.1l.2-.3z" fill-rule="evenodd"/>
<path d="M34.7 258.7l.1 .2h-.2zM34.7 258.5l-.3 .6 .4-.2 .2 .2z" fill-rule="evenodd"/>
<path d="M35 258.5h.5l-.2 .1v.5h-.2l.1-.5z" fill-rule="evenodd"/>
<path d="M36.2 258.6l.3-.1-.1 .1v.2h.1h-.1v.3h-.2z" fill-rule="evenodd"/>
<path d="M36.7 258.6h.2v.5h-.2z" fill-rule="evenodd"/>
<path d="M37.3 258.6a.22 .22 0 0 1 .3 .2 .22 .22 0 0 1-.3 .2zM37.1 258.6v.4a.33 .33 0 0 0 .5 0 .33 .33 0 0 0 0-.4 .33 .33 0 0 0-.5 0z" fill-rule="evenodd"/>
<path d="M37.8 258.6l.4-.1-.2 .1v.2h.1h-.1v.2l.2 .1h-.4z" fill-rule="evenodd"/>
<path d="M38.4 258.6h.2l-.1 .4 .2 .1h-.3z" fill-rule="evenodd"/>
<path d="M38.9 258.6h.2v.5h-.2z" fill-rule="evenodd"/>
<path d="M39.3 258.6h.2h-.1l.2 .3-.2 .2-.1-.1v-.1l.2 .1z" fill-rule="evenodd"/>
<path d="M34.2 247.4a1.51 1.51 0 0 1 2 .2 2.67 2.67 0 0 0-2.1 0zM35.7 247.6l.4 .1 .1 .3-.4-.1zM34.6 247.6h.5l.1 .2h-.4zM34 247.8l.3 .2h-.3zM34.9 246.9l.3-.2 .3 .2zM34.9 245.6l.2 .1v.3h-.2zM35 245.1l.2 .2 .2-.2-.1 .3h-.2zM35.1 246.3h.2l.1 .4-.2-.2-.2 .2zM35.3 245.7l.2-.1v.4h-.2zM34.4 245.7h.3l.1 .3-.4 .1 .2-.2zM35.7 245.7h.3l-.2 .2 .2 .2-.4-.1zM32.7 244.9l1-.5-.1 1-.2-.2-.3 .2-.3 1.1 .5-1 .3 .9a1.84 1.84 0 0 1 .2 1.7l.4 .1a2.48 2.48 0 0 1 2.2 0l.2-.2-.2-.7 .7-1.8 .4 .7-.2-1-.2-.1-.2 .3v-.9l.6 .4-.6-.8-.3 .1-.1 .4-.5-.9-.5-.3 .2 .5 .6 .5-.5 .8 .4-.4a2.06 2.06 0 0 1 0 2.3l-.5-.2-.2-.6 .1-.1 .8 .2-.4-.5 .4-.5-.7 .2-.2-.2 .2-.7-.5 .4-.5-.4 .2 .7-.2 .2-.7-.2 .4 .5-.4 .5 .8-.2 .1 .1-.2 .6-.5 .2a2.02 2.02 0 0 1 0-2.2l.3 .5-.1-.7-.3-.1 .8-1.2-.4 .3-.5 .8-.2-.3a.8 .8 0 0 0-.8 .5z" fill-rule="evenodd"/>
<path d="M29.2 250.1l.3 .1a.61 .61 0 0 1 .8 .4l.3 .2a.8 .8 0 0 1 .6 1l.4 .1 .5 .5a1 1 0 0 1 .5 1.1l-.1 .7v-.5h-.1a.96 .96 0 0 0-.8-1.3l-.2-.2h-.7l-.1-.1-.1 .1 .1 .3h.6l-1.2 1.3-.2 1-.4 .6a1.33 1.33 0 0 0-.5 1.8l.2 .5a1.26 1.26 0 0 1-.5-1.5l-.1-.3a1.56 1.56 0 0 0 .4-1.7l-.3 .2 .2-.5a3.2 3.2 0 0 0 .7-3zM30.4 253.9h.4a2.06 2.06 0 0 1-.1 1.6l.7 .5 .4 .4-.6-.1-.8-.6-.1-.9a.51 .51 0 0 1 .1-.9zM28.6 249.3a1.52 1.52 0 0 1 2.1 .5l-1.1 .2-.2-.1-.1-.4h-.5zM27.5 247v.8l-.3-.4h-.1a3.1 3.1 0 0 0 1.9 1.6l-1 .1 .5 .6 .5 .1 .1 1.1a1.84 1.84 0 0 1-.3 2.5l-.4 .9-.3 .4 .2 .1 .4-.1 .1 .4-.2 .5-.3 .2 .1 1.7h.2l.3 .5 .1 .1 .4-.1-.1-.5a1.3 1.3 0 0 1-.1-1.7l.9-1 .1 1.1 .6 .2 .5 .5 .1-.1 .2 .3h.5a1.85 1.85 0 0 0-1.2-1.4l.1-.3a1.39 1.39 0 0 0 0-1.4l-.5-.1 .5-.5a.66 .66 0 0 1 .9-.4 .66 .66 0 0 1 .3 .9l-.1 .4 .2-.1v.2l-.1 .3 .2 .5 .1-.3a2.24 2.24 0 0 0 .1-2.2 .73 .73 0 0 1-.7-.7 .73 .73 0 0 1 .6-.7v-.2a.94 .94 0 0 0-.9 .8 .48 .48 0 0 1-.1-.6 .48 .48 0 0 1 .5-.2l.5-.3a.51 .51 0 0 0-.8 .2l-.5 .2-1-.8h.6l.2-.5-1.2-.7 .5-.5v-.3l-.5 .4 .1-.2a.69 .69 0 0 0 .2-1v.4l-.2 .3v-1.1l-.3-.2 .1 .6-.1 .2-.4-1.3v.7l-.6-.4 .5 .7-.6-.2 .3 .3a1 1 0 0 1 .7 1.4l-.2-.8v.9l-.5-.2v-.8l-.2 .7-.2-.1-.1-.6-.2 .4-.2-.2 .1-.7-.2 .5z" fill-rule="evenodd"/>
<path d="M29.6 249.4l.2-.1 .3 .2z" fill-rule="evenodd"/>
<path d="M32.4 250.5h5.6v2l-.2-.1v-1.7h-5.2v2.5h5.2v-.8l.1 .2-.1 1.1v-.3h-2.5v4a4.1 4.1 0 0 0 2.6-3.6l.1-.1a4 4 0 0 1-2.8 3.9 4.2 4.2 0 0 1-2.8-4.7l.1 1.2 .1-.1a3.8 3.8 0 0 0 2.5 3.4v-4h-2.5l-.2-.9z" fill-rule="evenodd"/>
<circle cx="40" cy="249.1" r=".17"/>
</g>
<g fill="#252726">
<path d="M111.6 273.7l.2-.2-.5 .7zM110.4 274.5l.3 .1-.3 .7-.3-.4zM110.9 270.9l.5-.1a9.3 9.3 0 0 1-2 3.2l-.1 .2 1-2.5zM110.6 271a14.7 14.7 0 0 0-2.2 4.9l-.3 1.2 .1 .1 .8-2.4a.42 .42 0 0 0 .2 .7 .42 .42 0 0 0 .6-.3l.2-.2 .2 .6-1.1 3.1h.2l1.1-2.8 .6 1.9 .2 .2 .2-.5a13.5 13.5 0 0 1 2-6.2l.5-.5-.2-.2-1.6 2.1 .4-.1a14.9 14.9 0 0 0-1.3 5.1l-.4-1.2a1.39 1.39 0 0 1 .2-1.8l.1-.2a.92 .92 0 0 0 .8-1.2 .75 .75 0 0 0-.7 .7l-.2 .2 1.6-3.4h-.1l-.4 .7a10.5 10.5 0 0 1-2.2 3.2l.2-.4a.32 .32 0 0 0-.4 .2 .32 .32 0 0 0 .1 .4l-.5 .4a3.2 3.2 0 0 1 1.1-2.3l.5-.6a2.49 2.49 0 0 0 .7-1.6l-.3-.2z" fill-rule="evenodd"/>
<path d="M115.6 277.5a1.15 1.15 0 0 1 .1 1.3 1.15 1.15 0 0 1-1.2 .5h-.5zM112.3 275.1l-.3 1.7 .3 .2 1.2-1.5-.3 1.1 1.1-1.2a.94 .94 0 0 0 .4 1.2l.5-.3 .3 .9-1.2 1.3a.98 .98 0 0 0-.5 1 1.9 1.9 0 0 0 2.3-1.3l-.1-.3a1.02 1.02 0 0 1 .3-1.4l.5-.9 1.5 .3-.2-.5v.3l-1.1-.2v-.2l2-3.6 .1-.3-.1-.1-1.8 2.7a6.6 6.6 0 0 1-1.5 3l-.2-.2a1.01 1.01 0 0 1 .4-1.4l.1-.2-.3-.2-.3 .5-.2 .5-.5 .4-.2-.4 .1-.9-.2-.1-.8 .9 .2-.9h-.1l-1.4 1.7 .2-1.4v-.1z" fill-rule="evenodd"/>
<path d="M113.7 273.5l.3 .3h-.3z" fill-rule="evenodd"/>
</g>
<path d="M191 281l-6.3 6.2" fill="none" stroke="#373435" stroke-width=".21"/>
<g font-size="7.1" fill="#373435">
<text x="101.6" y="249.9">TOLL ROAD WARNING SIGN</text>
<text x="175.4" y="275.3">TC1752</text>
</g>
<text font-size="5.6" fill="#373435" x="104.5" y="258.7">“TOLL EVASION IS AN OFFENCE”</text>
<g font-size="5.3" fill="#373435">
<text x="108.6" y="59.4">a</text>
<text x="196.6" y="63.2">r</text>
<text x="195" y="72.5">e</text>
<text x="27.7" y="79.2">d</text>
<text x="195" y="82.9">h</text>
<text x="17.1" y="91.3">b</text>
<text x="195" y="90">g</text>
<text x="195" y="99.9">f</text>
<text x="27.7" y="104.4">c</text>
<text x="195" y="108.6">e</text>
</g>
<g font-size="4.2" fill="#373435">
<text x="64.5" y="130.7">a</text>
<text x="76.1" y="130.7">b</text>
<text x="86" y="130.7">c</text>
<text x="93.9" y="130.9">d</text>
<text x="102.6" y="130.9">e</text>
<text x="116.7" y="130.9">f</text>
<text x="128.8" y="130.9">g</text>
<text x="142.7" y="130.9">h</text>
<text x="157.2" y="130.5">r</text>
<text x="54.4" y="137.3">A</text>
<text x="61" y="136.8">1500</text>
<text x="73.7" y="136.8">450</text>
<text x="84.7" y="136.8">15</text>
<text x="92.7" y="137.1">30</text>
<text x="101.4" y="137.1">90</text>
<text x="110.5" y="137">100DM</text>
<text x="127.6" y="137.1">70</text>
<text x="137.2" y="137">100EM</text>
<text x="155.5" y="136.7">75</text>
<text x="54.4" y="143.4">B</text>
<text x="61" y="143">3000</text>
<text x="73.7" y="143">900</text>
<text x="84.7" y="143">30</text>
<text x="92.7" y="143.2">60</text>
<text x="100.3" y="143.2">180</text>
<text x="110.5" y="143.2">200DM</text>
<text x="126.5" y="143.2">140</text>
<text x="137.2" y="143.2">200EM</text>
<text x="154.4" y="142.8">150</text>
<text x="100.6" y="267.2">APPROVED AS OFFICIAL TRAFFIC SIGN</text>
<text x="174.7" y="285.6">A</text>
<text x="180.8" y="285.6">B</text>
<text x="186.6" y="285.6">C</text>
<text x="192.4" y="285.6">D</text>
</g>
<g font-size="3.7" fill="#373435">
<text x="66.8" y="175.2">TC1751_5</text>
<text x="131.4" y="175.2">TC1754_1</text>
<text x="125.7" y="199">EXAMPLES</text>
<text x="17" y="214.8">Colour Legend</text>
<text x="81.8" y="215.5">Notes:</text>
<text x="23.1" y="220.2">Retroreflective yellow</text>
<text x="81.8" y="220.4">1. This sign may be installed near a tolling point and when used is</text>
<text x="23.1" y="226.8">Black</text>
<text x="85.7" y="224.6">generally installed below TC1751 or TC1754.</text>
<text x="81.8" y="229.5">2. Refer to TC1971 for typical toll point signage layouts.</text>
</g>
<g font-size="3.5" fill="#373435">
<text x="21.6" y="267.9">Department of Transport and Main Roads</text>
<text x="17.7" y="271.8">Infrastructure Management &amp; Delivery Division</text>
<text x="16.7" y="280.6">Designed</text>
<text x="42.7" y="280.6">Checked</text>
<text x="69.7" y="280.6">Scale</text>
<text x="98.5" y="281.3">PRINCIPAL ENGINEER</text>
<text x="154.7" y="276.2">03/06/20</text>
<text x="157.4" y="281.2">Date</text>
<text x="16.9" y="284.8">RH 3/09</text>
<text x="43.2" y="284.8">DJ 06/20</text>
<text x="69.7" y="285.2">Not to Scale</text>
<text x="98.5" y="284.8">(Traffic Engineering)</text>
</g>
<text font-size="3.4" fill="#ffd520" x="89.9" y="173.4">NO TAG OR PASS ?</text>
<g font-size="2.5" fill="#3e4095">
<text x="90" y="178.1">13 33 31</text>
<text x="104.1" y="178.2">linkt.com.au</text>
</g>
</svg>
